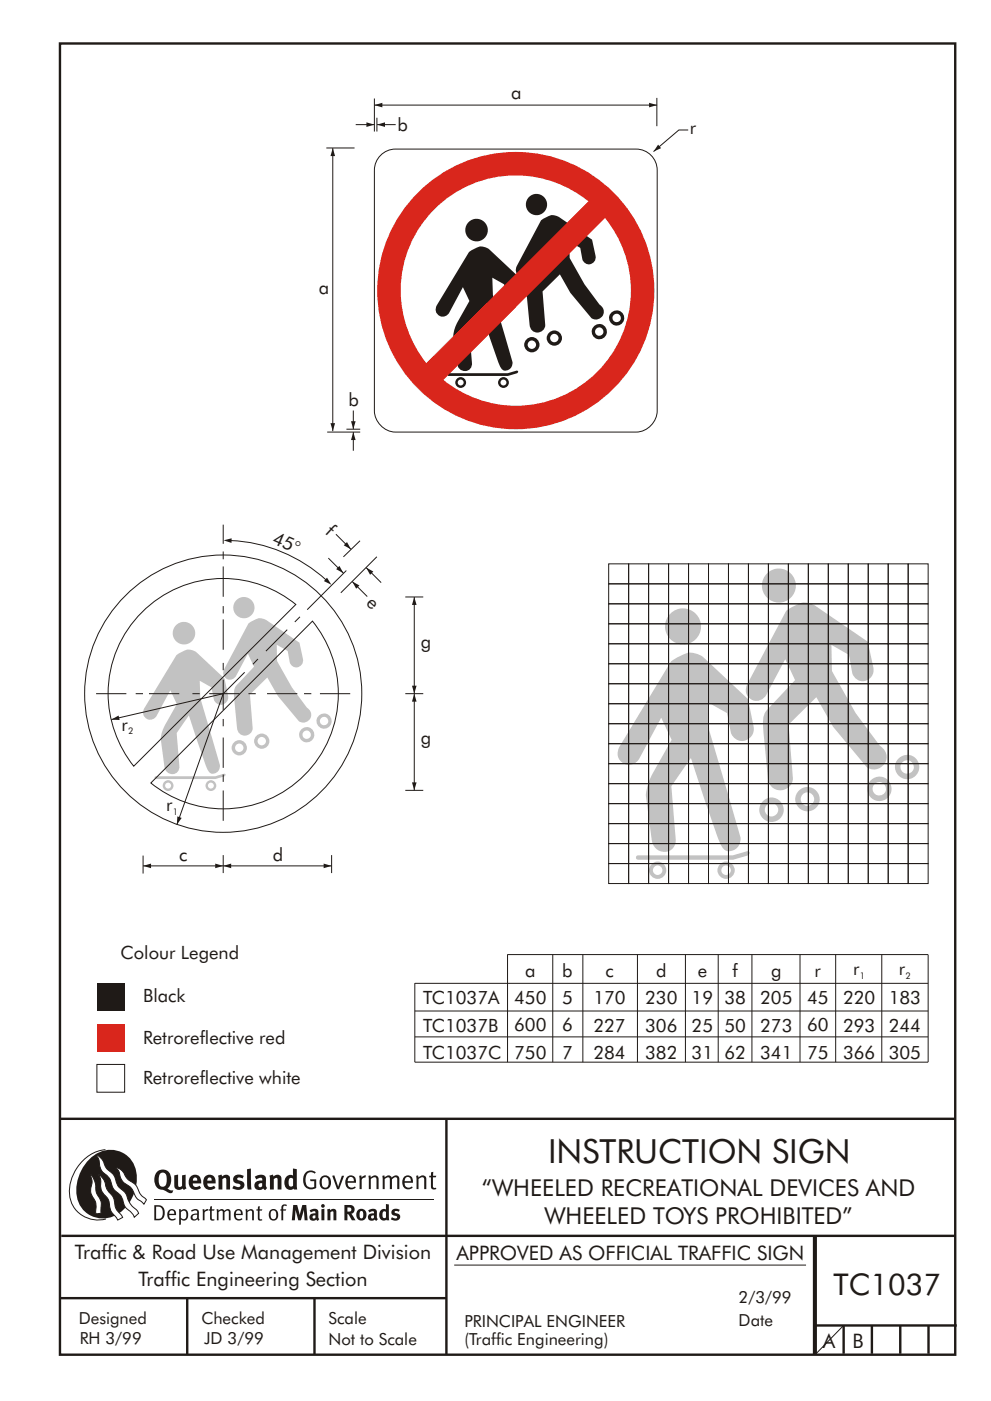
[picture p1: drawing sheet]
<svg xmlns="http://www.w3.org/2000/svg" width="210mm" height="297mm" viewBox="0 0 210 297" stroke-linecap="round" stroke-linejoin="round" font-family="sans-serif">
<path d="M20.6 217.2h5.8v5.9h-5.8z" fill="#d9261c"/>
<path d="M20.6 208.5h5.8v5.9h-5.8z" fill="#1f1a17"/>
<path d="M20.6 225.7h5.8v5.9h-5.8z" fill-rule="evenodd" fill="#fff" stroke="#1f1a17" stroke-width=".21"/>
<g fill="#c2c2c2">
<path d="M161.6 124.2a3.7 3.7 0 0 1 7.3 0 3.7 3.7 0 0 1-7.3 0zM166.8 129.5l1.6-1a3.9 3.9 0 0 1 4.8 .1l10.9 7.5 1.2 5.4a2.32 2.32 0 0 1-1.6 2.8 2.32 2.32 0 0 1-2.9-1.5l-.7-3.9-3.7-2.2 .1 5.6 5 8.9 5.1 6.9a2.69 2.69 0 0 1 1.1 3.7 2.69 2.69 0 0 1-3.8 .9l-7.2-8.6-3.5-6.3-5.9 5.8 .9 11.4a2.66 2.66 0 0 1-2.7 2.6 2.66 2.66 0 0 1-2.6-2.7l-1-11.2a4.5 4.5 0 0 1 .8-3.1l6-6.4-2.1-4.4-4 7.5a2.32 2.32 0 0 1-3.2 1 2.32 2.32 0 0 1-.8-3.3zM189.9 162.6a2.58 2.58 0 0 1 5.1 0 2.58 2.58 0 0 1-5.1 0zM191 162.6a1.45 1.45 0 0 1 2.9 0 1.45 1.45 0 0 1-2.9 0zM184 167.3a2.6 2.6 0 0 1 5.2 0 2.6 2.6 0 0 1-5.2 0zM185.1 167.3a1.45 1.45 0 0 1 2.9 0 1.45 1.45 0 0 1-2.9 0zM168.7 169.4a2.6 2.6 0 0 1 5.2 0 2.6 2.6 0 0 1-5.2 0zM169.9 169.4a1.42 1.42 0 0 1 2.8 0 1.42 1.42 0 0 1-2.8 0zM161.1 171.7a2.6 2.6 0 0 1 5.2 0 2.6 2.6 0 0 1-5.2 0zM162.3 171.7a1.42 1.42 0 0 1 2.8 0 1.42 1.42 0 0 1-2.8 0z" fill-rule="evenodd"/>
<path d="M141.1 132.8a3.8 3.8 0 0 1 7.6 0 3.8 3.8 0 0 1-7.6 0zM142.4 140.2a10.8 10.8 0 0 1 4-1.8l1.7 .3 1 .6 9.6 8.9 1.2 5.8a2.5 2.5 0 0 1-1.8 3 2.5 2.5 0 0 1-3-1.7l-.8-4.1-4-2.3 .2 5.9 6.6 22.8a2.4 2.4 0 0 1-3.4 2.6l-1-1.5a219.8 219.8 0 0 1-6.1-18l-4.2 6 .9 11a2.52 2.52 0 0 1-2.1 2.9 2.52 2.52 0 0 1-2.8-2.1l-1.4-9.9 .2-1.4 1-2.7 4.3-7.6-2.2-4.7-4.7 8.6a2.46 2.46 0 0 1-3.4 1.1 2.46 2.46 0 0 1-.8-3.5zM137.7 184.5a1.85 1.85 0 0 1 3.7 0 1.85 1.85 0 0 1-3.7 0zM138.5 184.5a1 1 0 0 1 2 0 1 1 0 0 1-2 0zM152.2 184.5a1.85 1.85 0 0 1 3.7 0 1.85 1.85 0 0 1-3.7 0zM153 184.5a1 1 0 0 1 2 0 1 1 0 0 1-2 0zM135 181.6l.5-.3h20l3-.8a.43 .43 0 0 1 .5 .2 .43 .43 0 0 1-.2 .6l-3.3 1h-20l-.5-.3z" fill-rule="evenodd"/>
</g>
<g fill="none" stroke="#1f1a17" stroke-width=".21">
<path d="M129.1 119.5h4.3v4.3h-4.3zM133.4 119.5h4.2v4.3h-4.2zM137.6 119.5h4.2v4.3h-4.2zM141.8 119.5h4.3v4.3h-4.3zM146.1 119.5h4.2v4.3h-4.2zM150.3 119.5h4.3v4.3h-4.3zM154.6 119.5h4.2v4.3h-4.2zM158.8 119.5h4.2v4.3h-4.2zM163 119.5h4.3v4.3h-4.3zM167.3 119.5h4.2v4.3h-4.2zM171.5 119.5h4.2v4.3h-4.2zM175.7 119.5h4.3v4.3h-4.3z"/>
<path d="M180 119.5h4.2v4.3h-4.2zM184.2 119.5h4.2v4.3h-4.2zM188.4 119.5h4.3v4.3h-4.3zM192.7 119.5h4.2v4.3h-4.2zM129.1 128h4.3v4.3h-4.3zM129.1 123.8h4.3v4.2h-4.3zM129.1 132.3h4.3v4.2h-4.3zM129.1 136.5h4.3v4.2h-4.3zM133.4 128h4.2v4.3h-4.2zM133.4 123.8h4.2v4.2h-4.2zM133.4 132.3h4.2v4.2h-4.2zM133.4 136.5h4.2v4.2h-4.2z"/>
<path d="M137.6 128h4.2v4.3h-4.2zM137.6 123.8h4.2v4.2h-4.2zM137.6 132.3h4.2v4.2h-4.2zM137.6 136.5h4.2v4.2h-4.2zM141.8 128h4.3v4.3h-4.3zM141.8 123.8h4.3v4.2h-4.3zM141.8 132.3h4.3v4.2h-4.3zM141.8 136.5h4.3v4.2h-4.3zM146.1 128h4.2v4.3h-4.2zM146.1 123.8h4.2v4.2h-4.2zM146.1 132.3h4.2v4.2h-4.2zM146.1 136.5h4.2v4.2h-4.2z"/>
<path d="M150.3 128h4.3v4.3h-4.3zM150.3 123.8h4.3v4.2h-4.3zM150.3 132.3h4.3v4.2h-4.3zM150.3 136.5h4.3v4.2h-4.3zM154.6 128h4.2v4.3h-4.2zM154.6 123.8h4.2v4.2h-4.2zM154.6 132.3h4.2v4.2h-4.2zM154.6 136.5h4.2v4.2h-4.2zM158.8 128h4.2v4.3h-4.2zM158.8 123.8h4.2v4.2h-4.2zM158.8 132.3h4.2v4.2h-4.2zM158.8 136.5h4.2v4.2h-4.2z"/>
<path d="M163 128h4.3v4.3h-4.3zM163 123.8h4.3v4.2h-4.3zM163 132.3h4.3v4.2h-4.3zM163 136.5h4.3v4.2h-4.3zM167.3 128h4.2v4.3h-4.2zM167.3 123.8h4.2v4.2h-4.2zM167.3 132.3h4.2v4.2h-4.2zM167.3 136.5h4.2v4.2h-4.2zM171.5 128h4.2v4.3h-4.2zM171.5 123.8h4.2v4.2h-4.2zM171.5 132.3h4.2v4.2h-4.2zM171.5 136.5h4.2v4.2h-4.2z"/>
<path d="M175.7 128h4.3v4.3h-4.3zM175.7 123.8h4.3v4.2h-4.3zM175.7 132.3h4.3v4.2h-4.3zM175.7 136.5h4.3v4.2h-4.3zM180 128h4.2v4.3h-4.2zM180 123.8h4.2v4.2h-4.2zM180 132.3h4.2v4.2h-4.2zM180 136.5h4.2v4.2h-4.2zM184.2 128h4.2v4.3h-4.2zM184.2 123.8h4.2v4.2h-4.2zM184.2 132.3h4.2v4.2h-4.2zM184.2 136.5h4.2v4.2h-4.2z"/>
<path d="M188.4 128h4.3v4.3h-4.3zM188.4 123.8h4.3v4.2h-4.3zM188.4 132.3h4.3v4.2h-4.3zM188.4 136.5h4.3v4.2h-4.3zM192.7 128h4.2v4.3h-4.2zM192.7 123.8h4.2v4.2h-4.2zM192.7 132.3h4.2v4.2h-4.2zM192.7 136.5h4.2v4.2h-4.2zM129.1 140.7h4.3v4.3h-4.3zM129.1 145h4.3v4.2h-4.3zM129.1 149.2h4.3v4.2h-4.3zM129.1 153.4h4.3v4.3h-4.3z"/>
<path d="M129.1 157.7h4.3v4.2h-4.3zM133.4 140.7h4.2v4.3h-4.2zM133.4 145h4.2v4.2h-4.2zM133.4 149.2h4.2v4.2h-4.2zM133.4 153.4h4.2v4.3h-4.2zM133.4 157.7h4.2v4.2h-4.2zM137.6 140.7h4.2v4.3h-4.2zM137.6 145h4.2v4.2h-4.2zM137.6 149.2h4.2v4.2h-4.2zM137.6 153.4h4.2v4.3h-4.2zM137.6 157.7h4.2v4.2h-4.2zM141.8 140.7h4.3v4.3h-4.3z"/>
<path d="M141.8 145h4.3v4.2h-4.3zM141.8 149.2h4.3v4.2h-4.3zM141.8 153.4h4.3v4.3h-4.3zM141.8 157.7h4.3v4.2h-4.3zM146.1 140.7h4.2v4.3h-4.2zM146.1 145h4.2v4.2h-4.2zM146.1 149.2h4.2v4.2h-4.2zM146.1 153.4h4.2v4.3h-4.2zM146.1 157.7h4.2v4.2h-4.2zM150.3 140.7h4.3v4.3h-4.3zM150.3 145h4.3v4.2h-4.3zM150.3 149.2h4.3v4.2h-4.3z"/>
<path d="M150.3 153.4h4.3v4.3h-4.3zM150.3 157.7h4.3v4.2h-4.3zM154.6 140.7h4.2v4.3h-4.2zM154.6 145h4.2v4.2h-4.2zM154.6 149.2h4.2v4.2h-4.2zM154.6 153.4h4.2v4.3h-4.2zM154.6 157.7h4.2v4.2h-4.2zM158.8 140.7h4.2v4.3h-4.2zM158.8 145h4.2v4.2h-4.2zM158.8 149.2h4.2v4.2h-4.2zM158.8 153.4h4.2v4.3h-4.2zM158.8 157.7h4.2v4.2h-4.2z"/>
<path d="M163 140.7h4.3v4.3h-4.3zM163 145h4.3v4.2h-4.3zM163 149.2h4.3v4.2h-4.3zM163 153.4h4.3v4.3h-4.3zM163 157.7h4.3v4.2h-4.3zM167.3 140.7h4.2v4.3h-4.2zM167.3 145h4.2v4.2h-4.2zM167.3 149.2h4.2v4.2h-4.2zM167.3 153.4h4.2v4.3h-4.2zM167.3 157.7h4.2v4.2h-4.2zM171.5 140.7h4.2v4.3h-4.2zM171.5 145h4.2v4.2h-4.2z"/>
<path d="M171.5 149.2h4.2v4.2h-4.2zM171.5 153.4h4.2v4.3h-4.2zM171.5 157.7h4.2v4.2h-4.2zM175.7 140.7h4.3v4.3h-4.3zM175.7 145h4.3v4.2h-4.3zM175.7 149.2h4.3v4.2h-4.3zM175.7 153.4h4.3v4.3h-4.3zM175.7 157.7h4.3v4.2h-4.3zM180 140.7h4.2v4.3h-4.2zM180 145h4.2v4.2h-4.2zM180 149.2h4.2v4.2h-4.2zM180 153.4h4.2v4.3h-4.2z"/>
<path d="M180 157.7h4.2v4.2h-4.2zM184.2 140.7h4.2v4.3h-4.2zM184.2 145h4.2v4.2h-4.2zM184.2 149.2h4.2v4.2h-4.2zM184.2 153.4h4.2v4.3h-4.2zM184.2 157.7h4.2v4.2h-4.2zM188.4 140.7h4.3v4.3h-4.3zM188.4 145h4.3v4.2h-4.3zM188.4 149.2h4.3v4.2h-4.3zM188.4 153.4h4.3v4.3h-4.3zM188.4 157.7h4.3v4.2h-4.3zM192.7 140.7h4.2v4.3h-4.2z"/>
<path d="M192.7 145h4.2v4.2h-4.2zM192.7 149.2h4.2v4.2h-4.2zM192.7 153.4h4.2v4.3h-4.2zM192.7 157.7h4.2v4.2h-4.2zM129.1 161.9h4.3v4.2h-4.3zM129.1 166.1h4.3v4.3h-4.3zM129.1 170.4h4.3v4.2h-4.3zM129.1 174.6h4.3v4.3h-4.3zM129.1 178.9h4.3v4.2h-4.3zM133.4 161.9h4.2v4.2h-4.2zM133.4 166.1h4.2v4.3h-4.2zM133.4 170.4h4.2v4.2h-4.2z"/>
<path d="M133.4 174.6h4.2v4.3h-4.2zM133.4 178.9h4.2v4.2h-4.2zM137.6 161.9h4.2v4.2h-4.2zM137.6 166.1h4.2v4.3h-4.2zM137.6 170.4h4.2v4.2h-4.2zM137.6 174.6h4.2v4.3h-4.2zM137.6 178.9h4.2v4.2h-4.2zM141.8 161.9h4.3v4.2h-4.3zM141.8 166.1h4.3v4.3h-4.3zM141.8 170.4h4.3v4.2h-4.3zM141.8 174.6h4.3v4.3h-4.3zM141.8 178.9h4.3v4.2h-4.3z"/>
<path d="M146.1 161.9h4.2v4.2h-4.2zM146.1 166.1h4.2v4.3h-4.2zM146.1 170.4h4.2v4.2h-4.2zM146.1 174.6h4.2v4.3h-4.2zM146.1 178.9h4.2v4.2h-4.2zM150.3 161.9h4.3v4.2h-4.3zM150.3 166.1h4.3v4.3h-4.3zM150.3 170.4h4.3v4.2h-4.3zM150.3 174.6h4.3v4.3h-4.3zM150.3 178.9h4.3v4.2h-4.3zM154.6 161.9h4.2v4.2h-4.2zM154.6 166.1h4.2v4.3h-4.2z"/>
<path d="M154.6 170.4h4.2v4.2h-4.2zM154.6 174.6h4.2v4.3h-4.2zM154.6 178.9h4.2v4.2h-4.2zM158.8 161.9h4.2v4.2h-4.2zM158.8 166.1h4.2v4.3h-4.2zM158.8 170.4h4.2v4.2h-4.2zM158.8 174.6h4.2v4.3h-4.2zM158.8 178.9h4.2v4.2h-4.2zM163 161.9h4.3v4.2h-4.3zM163 166.1h4.3v4.3h-4.3zM163 170.4h4.3v4.2h-4.3zM163 174.6h4.3v4.3h-4.3z"/>
<path d="M163 178.9h4.3v4.2h-4.3zM167.3 161.9h4.2v4.2h-4.2zM167.3 166.1h4.2v4.3h-4.2zM167.3 170.4h4.2v4.2h-4.2zM167.3 174.6h4.2v4.3h-4.2zM167.3 178.9h4.2v4.2h-4.2zM171.5 161.9h4.2v4.2h-4.2zM171.5 166.1h4.2v4.3h-4.2zM171.5 170.4h4.2v4.2h-4.2zM171.5 174.6h4.2v4.3h-4.2zM171.5 178.9h4.2v4.2h-4.2zM175.7 161.9h4.3v4.2h-4.3z"/>
<path d="M175.7 166.1h4.3v4.3h-4.3zM175.7 170.4h4.3v4.2h-4.3zM175.7 174.6h4.3v4.3h-4.3zM175.7 178.9h4.3v4.2h-4.3zM180 161.9h4.2v4.2h-4.2zM180 166.1h4.2v4.3h-4.2zM180 170.4h4.2v4.2h-4.2zM180 174.6h4.2v4.3h-4.2zM180 178.9h4.2v4.2h-4.2zM184.2 161.9h4.2v4.2h-4.2zM184.2 166.1h4.2v4.3h-4.2zM184.2 170.4h4.2v4.2h-4.2z"/>
<path d="M184.2 174.6h4.2v4.3h-4.2zM184.2 178.9h4.2v4.2h-4.2zM188.4 161.9h4.3v4.2h-4.3zM188.4 166.1h4.3v4.3h-4.3zM188.4 170.4h4.3v4.2h-4.3zM188.4 174.6h4.3v4.3h-4.3zM188.4 178.9h4.3v4.2h-4.3zM192.7 161.9h4.2v4.2h-4.2zM192.7 166.1h4.2v4.3h-4.2zM192.7 170.4h4.2v4.2h-4.2zM192.7 174.6h4.2v4.3h-4.2zM192.7 178.9h4.2v4.2h-4.2z"/>
<path d="M129.1 183.1h4.3v4.2h-4.3zM133.4 183.1h4.2v4.2h-4.2zM137.6 183.1h4.2v4.2h-4.2zM141.8 183.1h4.3v4.2h-4.3zM146.1 183.1h4.2v4.2h-4.2zM150.3 183.1h4.3v4.2h-4.3zM154.6 183.1h4.2v4.2h-4.2zM158.8 183.1h4.2v4.2h-4.2zM163 183.1h4.3v4.2h-4.3zM167.3 183.1h4.2v4.2h-4.2zM171.5 183.1h4.2v4.2h-4.2zM175.7 183.1h4.3v4.2h-4.3z"/>
<path d="M180 183.1h4.2v4.2h-4.2zM184.2 183.1h4.2v4.2h-4.2zM188.4 183.1h4.3v4.2h-4.3zM192.7 183.1h4.2v4.2h-4.2zM96.4 268.2h74.6"/>
</g>
<g fill="none" stroke="#1f1a17" stroke-width=".51">
<path d="M12.7 9.2h190v278h-190zM12.7 237.2h190M94.7 237.1v50.1M12.7 275.2h82M13 262h189.7M39.7 275.2v12M66.7 275.2v12M172.7 262.2v25M173 262.2v24.8M173 281h30M179 281v6M185 281v6"/>
<path d="M191 281v6M197 281v6"/>
</g>
<path d="M81 32.7a4.4 4.4 0 0 1 2.9-1.1h51.1a4.5 4.5 0 0 1 4.4 4.5v51a4.7 4.7 0 0 1-4.4 4.5h-51.1a4.7 4.7 0 0 1-4.5-4.5v-51a4.5 4.5 0 0 1 1.6-3.4z" fill-rule="evenodd" fill="#fff" stroke="#1f1a17" stroke-width=".21"/>
<path d="M80 25v2.9M80 26.4h4" fill="none" stroke="#1f1a17" stroke-width=".21"/>
<path d="M80 26.4l1.7-.5v1z" fill-rule="evenodd" fill="#1f1a17"/>
<path d="M79.4 22.3h60M79.4 20.9v7M139.4 20.8v6" fill="none" stroke="#1f1a17" stroke-width=".21"/>
<g fill="#1f1a17">
<path d="M79.4 22.3l1.7-.5v1l-1.7-.5 1.7-.5z" fill-rule="evenodd"/>
<path d="M137.7 21.8l1.7 .5-1.7 .5v-1l1.7 .5z" fill-rule="evenodd"/>
</g>
<path d="M146 27.6h-2l-5.3 4.5" fill="none" stroke="#1f1a17" stroke-width=".21"/>
<g fill="#1f1a17">
<path d="M139.6 30.7l.7 .7-1.6 .7z" fill-rule="evenodd"/>
<path d="M111.6 43.4a2.25 2.25 0 0 1 4.5 0 2.25 2.25 0 0 1-4.5 0zM114.8 46.7a3.5 3.5 0 0 1 3.7-.8l7.1 4.9 .7 3.4a1.45 1.45 0 0 1-.9 1.8 1.45 1.45 0 0 1-1.8-1l-.5-2.4-2.3-1.4 .1 3.5a49.6 49.6 0 0 0 7.1 10.9 1.68 1.68 0 0 1-.6 1.8 1.68 1.68 0 0 1-1.9 .1l-4.5-5.4-2.2-3.9-3.7 3.6 .6 7.1a1.66 1.66 0 0 1-1.7 1.6 1.66 1.66 0 0 1-1.6-1.7l-.7-7.1a2.54 2.54 0 0 1 .5-1.8l3.8-4-1.3-2.8-2.6 4.8a1.45 1.45 0 0 1-2 .6 1.45 1.45 0 0 1-.5-2.1zM129.2 67.4a1.61 1.61 0 0 1 3.2 0 1.61 1.61 0 0 1-3.2 0zM129.9 67.4a.9 .9 0 0 1 1.8 0 .9 .9 0 0 1-1.8 0zM125.5 70.3a1.65 1.65 0 0 1 3.3 0 1.65 1.65 0 0 1-3.3 0zM126.3 70.3a.88 .88 0 0 1 1.7 0 .88 .88 0 0 1-1.7 0zM116 71.7a1.61 1.61 0 0 1 3.2 0 1.61 1.61 0 0 1-3.2 0zM116.7 71.7a.9 .9 0 0 1 1.8 0 .9 .9 0 0 1-1.8 0zM111.2 73.1a1.65 1.65 0 0 1 3.3 0 1.65 1.65 0 0 1-3.3 0zM112 73.1a.89 .89 0 0 1 1.7 0 .89 .89 0 0 1-1.7 0z" fill-rule="evenodd"/>
<path d="M98.7 48.8a2.4 2.4 0 0 1 4.8 0 2.4 2.4 0 0 1-4.8 0zM99.5 53.4a3.8 3.8 0 0 1 3.5-1l.8 .4 5.9 5.6 .8 3.6a1.57 1.57 0 0 1-1.1 1.9 1.57 1.57 0 0 1-1.9-1l-.6-2.6-2.4-1.4 .1 3.6 4.1 14.3a1.4 1.4 0 0 1-.9 1.7 1.4 1.4 0 0 1-1.7-.9l-4-11.4-2.5 3.8 .5 6.9a1.61 1.61 0 0 1-1.6 1.8 1.61 1.61 0 0 1-1.6-1.8l-.7-5.8v-.5l.7-2 2.7-4.8-1.4-2.9-2.9 5.4a1.54 1.54 0 0 1-2.1 .6 1.54 1.54 0 0 1-.6-2.1zM96.6 81.1a1.15 1.15 0 0 1 2.3 0 1.15 1.15 0 0 1-2.3 0zM97.1 81.1a.65 .65 0 0 1 1.3 0 .65 .65 0 0 1-1.3 0zM105.7 81.1a1.15 1.15 0 0 1 2.3 0 1.15 1.15 0 0 1-2.3 0zM106.2 81.1a.63 .63 0 0 1 1.2 0 .63 .63 0 0 1-1.2 0zM94.9 79.3l.3-.2h12.5l1.9-.5 .3 .2-.3 .4-1.8 .5h-12.6l-.3-.1z" fill-rule="evenodd"/>
</g>
<path d="M92.2 44.4a24.4 24.4 0 0 0-1.8 32.6l34.4-34.3a24.3 24.3 0 0 0-32.6 1.7zM128.4 46.2a24.4 24.4 0 0 1-1.7 32.6 24.4 24.4 0 0 1-32.6 1.7zM80 61.6a29.4 29.4 0 0 1 58.8 0 29.4 29.4 0 0 1-58.8 0z" fill-rule="evenodd" fill="#d9261c"/>
<path d="M75.5 26.4h3.9" fill="none" stroke="#1f1a17" stroke-width=".21"/>
<path d="M77.7 25.9l1.7 .5-1.7 .5v-1l1.7 .5z" fill-rule="evenodd" fill="#1f1a17"/>
<path d="M69.2 31.4h6M70.6 31.4v60M69.4 91.6h7M73.5 91h2.9" fill="none" stroke="#1f1a17" stroke-width=".21"/>
<g fill="#1f1a17">
<path d="M70.1 89.7h1l-.5 1.7z" fill-rule="evenodd"/>
<path d="M70.6 31.4l.5 1.7h-1z" fill-rule="evenodd"/>
</g>
<path d="M75 87v4" fill="none" stroke="#1f1a17" stroke-width=".21"/>
<path d="M74.5 89.3h.9l-.4 1.7 .4-1.7-.4 1.7z" fill-rule="evenodd" fill="#1f1a17"/>
<path d="M75 91.6v4" fill="none" stroke="#1f1a17" stroke-width=".21"/>
<path d="M75 91.6l.4 1.7h-.9z" fill-rule="evenodd" fill="#1f1a17"/>
<g fill="#c2c2c2">
<path d="M49.5 128.8a2.25 2.25 0 0 1 4.5 0 2.25 2.25 0 0 1-4.5 0zM52.7 132.2a3.5 3.5 0 0 1 3.7-.8l7.1 4.9 .8 3.4a1.45 1.45 0 0 1-1 1.7 1.45 1.45 0 0 1-1.8-.9l-.5-2.5-2.3-1.3 .1 3.5a49.6 49.6 0 0 0 7.1 10.8 1.68 1.68 0 0 1-.5 1.9 1.68 1.68 0 0 1-2 0l-4.5-5.4-2.2-3.9-3.7 3.7 .6 7.1a1.66 1.66 0 0 1-1.7 1.6 1.66 1.66 0 0 1-1.6-1.7l-.7-7.1a2.54 2.54 0 0 1 .5-1.9l3.8-3.9-1.3-2.8-2.5 4.7a1.45 1.45 0 0 1-2 .6 1.45 1.45 0 0 1-.5-2zM67.1 152.9a1.65 1.65 0 0 1 3.3 0 1.65 1.65 0 0 1-3.3 0zM67.9 152.9a.88 .88 0 0 1 1.7 0 .88 .88 0 0 1-1.7 0zM63.5 155.8a1.61 1.61 0 0 1 3.2 0 1.61 1.61 0 0 1-3.2 0zM64.2 155.8a.88 .88 0 0 1 1.7 0 .88 .88 0 0 1-1.7 0zM53.9 157.1a1.65 1.65 0 0 1 3.3 0 1.65 1.65 0 0 1-3.3 0zM54.6 157.1a.9 .9 0 0 1 1.8 0 .9 .9 0 0 1-1.8 0zM49.2 158.6a1.62 1.62 0 0 1 3.2 0 1.62 1.62 0 0 1-3.2 0zM49.9 158.6a.89 .89 0 0 1 1.7 0 .89 .89 0 0 1-1.7 0z" fill-rule="evenodd"/>
<path d="M36.6 134.3a2.4 2.4 0 0 1 4.8 0 2.4 2.4 0 0 1-4.8 0zM37.4 138.9a3.8 3.8 0 0 1 3.5-1l.8 .4 6 5.6 .7 3.6a1.57 1.57 0 0 1-1.1 1.9 1.57 1.57 0 0 1-1.9-1.1l-.5-2.6-2.5-1.4 .1 3.7 4.2 14.3a1.4 1.4 0 0 1-1 1.7 1.4 1.4 0 0 1-1.7-.9l-3.9-11.4-2.6 3.7 .6 6.9a1.61 1.61 0 0 1-1.6 1.8 1.61 1.61 0 0 1-1.6-1.7l-.8-5.8 .1-.5 .6-2 2.7-4.8-1.4-3-2.9 5.5a1.54 1.54 0 0 1-2.1 .6 1.54 1.54 0 0 1-.5-2.2zM34.5 166.6a1.15 1.15 0 0 1 2.3 0 1.15 1.15 0 0 1-2.3 0zM35 166.6a.65 .65 0 0 1 1.3 0 .65 .65 0 0 1-1.3 0zM43.6 166.6a1.15 1.15 0 0 1 2.3 0 1.15 1.15 0 0 1-2.3 0zM44.1 166.6a.65 .65 0 0 1 1.3 0 .65 .65 0 0 1-1.3 0zM32.8 164.7l.3-.1h12.6l1.8-.5 .4 .1-.4 .4-1.8 .6h-12.6l-.3-.2z" fill-rule="evenodd"/>
</g>
<g fill="none" stroke="#1f1a17" stroke-width=".21">
<path d="M30.1 129.8a24.3 24.3 0 0 1 32.7-1.6l-34.4 34.3a24.4 24.4 0 0 1 1.7-32.7zM66.3 131.7a24.4 24.4 0 0 1-1.7 32.6 24.4 24.4 0 0 1-32.6 1.7zM47.4 147.1l-9.9 27.7"/>
<circle cx="47.4" cy="147.1" r="29.4"/>
</g>
<path d="M37.6 173.1l.9 .3-1 1.4 1-1.4-1 1.4z" fill-rule="evenodd" fill="#1f1a17"/>
<path d="M47.4 147.1l-23.8 5.5" fill="none" stroke="#1f1a17" stroke-width=".21"/>
<path d="M23.6 152.6l1.6-.9 .2 1z" fill-rule="evenodd" fill="#1f1a17"/>
<path d="M54.7 139.7l-1 1.1M60.9 133.5l-4.5 4.5M63.6 130.8l-1.1 1.1M73.5 121l-8.3 8.3M74.7 123.3l3.2 3.2M51.9 142.5l-4.5 4.6" fill="none" stroke="#1f1a17" stroke-width=".21"/>
<path d="M74.7 123.3l1.6 .8-.7 .7-.9-1.5 1.6 .8z" fill-rule="evenodd" fill="#1f1a17"/>
<path d="M77.7 120.3l3.2 3.2" fill="none" stroke="#1f1a17" stroke-width=".21"/>
<path d="M77.7 120.3l1.5 .9-.7 .7-.8-1.6 1.5 .9z" fill-rule="evenodd" fill="#1f1a17"/>
<path d="M69.7 118.3l3.2 3.2" fill="none" stroke="#1f1a17" stroke-width=".21"/>
<path d="M72 120l.9 1.5-1.6-.8 1.6 .8-1.6-.8z" fill-rule="evenodd" fill="#1f1a17"/>
<path d="M71.3 113.3l3.2 3.2" fill="none" stroke="#1f1a17" stroke-width=".21"/>
<path d="M73.6 114.9l.9 1.6-1.6-.9 1.6 .9-1.6-.9z" fill-rule="evenodd" fill="#1f1a17"/>
<path d="M76.4 114.6l-3.5 3.5M80 118l-7.7 7.7M86 126.6h3.8M86 147.1h3.8M86 167.6h3.8M30.4 183.6h17M30.4 181.4v3.8M47.4 181.3v3.8M70.4 181.3v3.8" fill="none" stroke="#1f1a17" stroke-width=".21"/>
<g fill="#1f1a17">
<path d="M45.7 183.1l1.7 .5-1.7 .5 1.7-.5-1.7 .5z" fill-rule="evenodd"/>
<path d="M30.4 183.6l1.6-.5v1z" fill-rule="evenodd"/>
</g>
<path d="M47.4 183.6h23" fill="none" stroke="#1f1a17" stroke-width=".21"/>
<g fill="#1f1a17">
<path d="M68.7 183.1l1.7 .5-1.7 .5 1.7-.5-1.7 .5z" fill-rule="evenodd"/>
<path d="M47.4 183.6l1.6-.5v1z" fill-rule="evenodd"/>
</g>
<path d="M49 114.6a32.2 32.2 0 0 1 20.2 8.3" fill="none" stroke="#1f1a17" stroke-width=".21"/>
<g fill="#1f1a17">
<path d="M47.4 114.6l1.7-.5v1l-1.7-.5 1.7-.5z" fill-rule="evenodd"/>
<path d="M69.4 122.5l.9 1.5-1.6-.8 .7-.7 .9 1.5z" fill-rule="evenodd"/>
</g>
<path d="M87.9 126.6v20.5" fill="none" stroke="#1f1a17" stroke-width=".21"/>
<g fill="#1f1a17">
<path d="M87.4 145.4h1l-.5 1.7z" fill-rule="evenodd"/>
<path d="M87.9 126.6l.5 1.7h-1z" fill-rule="evenodd"/>
</g>
<path d="M87.9 147.1v20.5" fill="none" stroke="#1f1a17" stroke-width=".21"/>
<g fill="#1f1a17">
<path d="M87.4 165.9h1l-.5 1.7z" fill-rule="evenodd"/>
<path d="M87.9 147.1l.5 1.7h-1z" fill-rule="evenodd"/>
</g>
<g fill="none" stroke="#1f1a17" stroke-width=".21">
<path d="M47.4 111.2v4.1M47.4 116.9v1.7M47.4 120.1v6.4M47.4 128.5v1.6M47.4 131.3v6.5M20.4 147.1h6.4M28.8 147.1h1.5M31.6 147.1h6.4M40.8 147.1h1.6M44.4 147.1h6.4M47.4 140.5v1.6M47.4 144.1v6.4"/>
<path d="M47.4 152.4v1.6M47.4 156.4v6.4M52.7 147.1h1.6M56.7 147.1h6.4M64.5 147.1h1.6M67.9 147.1h6.4M47.4 164.2v1.6M47.4 167.6v6.4M88 208.4v16.8h108.9M88 219.8h108.9M88 214.4h108.9M88 208.5h108.9"/>
<path d="M107.6 202.4h89.3M107.7 202.4v22.8M117.3 202.4v22.8M123.7 202.4v22.8M135.2 202.4v22.8M145.4 202.4v22.8M152.4 202.4v22.8M159.5 202.4v22.8M169.7 202.4v22.8M177.3 202.4v22.8M187.1 202.4v22.8M196.9 202.4v22.8"/>
<path d="M178.9 281l-6 6.2"/>
</g>
<g fill="#1f1a17">
<path d="M64.9 248.5a1.61 1.61 0 0 1 2.1 .1l-.2 .2a1.17 1.17 0 0 0-1.4-.1 1.17 1.17 0 0 0-.6 1.2 1.42 1.42 0 0 0 1.2 1.9l.7-.2v-1.2h-.8l-.1-.4h1.3v1.9a1.82 1.82 0 0 1-2.2-.1 1.82 1.82 0 0 1-.6-2.1l.2-.7z" fill-rule="evenodd"/>
<path d="M68.2 249.5a1.77 1.77 0 0 0 .4 2.6 1.39 1.39 0 0 0 1.4-.5 1.39 1.39 0 0 0 .2-1.5 1.19 1.19 0 0 0-2-.6zM68.5 249.7a.83 .83 0 0 1 1 .1 .83 .83 0 0 1 .2 1 .75 .75 0 0 1-.6 1 .75 .75 0 0 1-.8-.8v-.9z" fill-rule="evenodd"/>
<path d="M70.5 249.3l.4-.1 .8 2.4 .8-2.3h.5l-1.1 2.8h-.4z" fill-rule="evenodd"/>
<path d="M73.6 249.6a1.74 1.74 0 0 0 .5 2.5h.9l.5-.3-.2-.3a.89 .89 0 0 1-1.1 .2 .89 .89 0 0 1-.4-.9h1.7a1.15 1.15 0 0 0-.4-1.4 1.15 1.15 0 0 0-1.5 .2zM74 249.8a.67 .67 0 0 1 .8-.2 .67 .67 0 0 1 .3 .8h-1.3z" fill-rule="evenodd"/>
<path d="M76.2 249.3l.4-.1 .1 .4 .5-.3 .5-.1-.2 .5a.61 .61 0 0 0-.8 .6v1.8h-.4z" fill-rule="evenodd"/>
<path d="M78.1 249.3l.5-.1 .1 .4a.89 .89 0 0 1 .9-.4 .89 .89 0 0 1 .7 .8v2.1h-.4v-2.1l-.1-.3-.3-.1-.8 .4v2.1h-.4z" fill-rule="evenodd"/>
<path d="M81.1 249.3l.4-.1 .1 .4a.83 .83 0 0 1 .8-.4 .83 .83 0 0 1 .7 .5 .86 .86 0 0 1 .9-.5 .86 .86 0 0 1 .7 .8v2.1h-.4l-.1-2.3a.5 .5 0 0 0-.8 0l-.2 .2v2.1h-.5v-2.2l-.4-.3-.7 .4v2.1h-.4z" fill-rule="evenodd"/>
<path d="M85.7 249.6a1.74 1.74 0 0 0 .5 2.5h.9l.5-.3-.2-.3a.89 .89 0 0 1-1.1 .2 .89 .89 0 0 1-.4-.9h1.7a1.15 1.15 0 0 0-.5-1.4 1.15 1.15 0 0 0-1.4 .2zM86 249.8a.67 .67 0 0 1 .9-.2 .67 .67 0 0 1 .3 .8h-1.3z" fill-rule="evenodd"/>
<path d="M88.3 249.3l.4-.1 .1 .4a.89 .89 0 0 1 .9-.4 .89 .89 0 0 1 .7 .8v2.1h-.4v-2.1l-.1-.3-.3-.1-.8 .4v2.1h-.4z" fill-rule="evenodd"/>
<path d="M91.5 248.6l.4-.2v.9h.7l-.2 .3h-.5v2.1l.1 .1h.5l.1 .3a.71 .71 0 0 1-1.2-.5v-2h-.3v-.3h.3z" fill-rule="evenodd"/>
<path d="M37 249.2l.8-.2v2a.46 .46 0 0 0 .2 .7 .46 .46 0 0 0 .6-.3v-2.2l.8-.1v2.3l.2 .5-.6 .4-.2-.3a1.03 1.03 0 0 1-1.2 .2 1.03 1.03 0 0 1-.6-1z" fill-rule="evenodd"/>
<path d="M40.4 249.5a1.64 1.64 0 0 0 0 2.3 1.64 1.64 0 0 0 2.3 .1l-.4-.5a.78 .78 0 0 1-.9 .3 .78 .78 0 0 1-.5-.8h1.8a1.37 1.37 0 0 0-.6-1.6 1.37 1.37 0 0 0-1.7 .2zM41 249.8a.48 .48 0 0 1 .7-.1 .48 .48 0 0 1 .2 .6h-1z" fill-rule="evenodd"/>
<path d="M43.5 249.5a1.65 1.65 0 0 0-.2 2 1.65 1.65 0 0 0 1.9 .7l.5-.3-.3-.5a.78 .78 0 0 1-.9 .3 .78 .78 0 0 1-.5-.8h1.8a1.37 1.37 0 0 0-.6-1.6 1.37 1.37 0 0 0-1.7 .2zM44.1 249.8a.48 .48 0 0 1 .6-.1 .48 .48 0 0 1 .2 .6h-.9z" fill-rule="evenodd"/>
<path d="M46.3 249.3l.7-.3 .1 .4a.95 .95 0 0 1 1-.3 .95 .95 0 0 1 .7 .9v2.2h-.8v-2.3l-.3-.2-.5 .3v2.2h-.8z" fill-rule="evenodd"/>
<path d="M49.7 249.4a1.73 1.73 0 0 1 2-.1l-.2 .6-.6-.2a.42 .42 0 0 0-.6 .3l.2 .2a1.23 1.23 0 0 1 1.4 1 1.47 1.47 0 0 1-2.3 .9l-.3-.2 .3-.5 .7 .3a.47 .47 0 0 0 .7-.3 .87 .87 0 0 0-1-.6l-.4-.2-.1-.4z" fill-rule="evenodd"/>
<path d="M54.1 249.5l.3 .6 .3-.2a.62 .62 0 0 1 .9 0v.4a1.21 1.21 0 0 0-1.3 .3 1.21 1.21 0 0 0-.2 1.4 1.19 1.19 0 0 0 1.7 0l.5 .3 .4-.4-.3-.4v-1.3a.96 .96 0 0 0-1.3-1.1zM55 251l.6-.1v.6a.43 .43 0 0 1-.6 .1 .43 .43 0 0 1 0-.6z" fill-rule="evenodd"/>
<path d="M57.2 249.3l.7-.3 .1 .4a.95 .95 0 0 1 1-.3 .95 .95 0 0 1 .7 .9v2.2h-.8v-2.3l-.3-.2-.5 .3v2.2h-.8z" fill-rule="evenodd"/>
<path d="M62.2 247.7v1.6a1.29 1.29 0 0 0-1.4 .1 1.29 1.29 0 0 0-.5 1.3 1.24 1.24 0 0 0 .5 1.4 1.24 1.24 0 0 0 1.5-.1l.1 .2h.7l-.1-4.3zM61.5 249.8h.4l.3 .1v1.5l-.3 .2a.48 .48 0 0 1-.6-.5 1.52 1.52 0 0 1 .2-1.3z" fill-rule="evenodd"/>
<path d="M52.4 247.9l.8-.2 .2 4.5h-.8l-.1-.2z" fill-rule="evenodd"/>
</g>
<path d="M22.4 243.8a9 9 0 0 0-7.4 10.8 6.2 6.2 0 0 0 7.5 3.8M32.7 254.3h59.4" fill="none" stroke="#1f1a17" stroke-width=".21"/>
<path d="M19.1 245.6a5.7 5.7 0 0 1 6.5-1.4 5.7 5.7 0 0 1 3.4 5.7 8.6 8.6 0 0 1-6.2 8.4 5.7 5.7 0 0 1-6.5-7.1 9.9 9.9 0 0 1 2.8-5.6z" fill-rule="evenodd" fill="#1f1a17"/>
<path d="M24.4 247.5a3.1 3.1 0 0 1 2.3 2.1l.8 .8a3.2 3.2 0 0 1 2 2.3l.4 .7 1.2 1-.6 .9-.2-.3a3.5 3.5 0 0 1-1.9-2 3.8 3.8 0 0 0-2.1-2.2 3.5 3.5 0 0 1-1-2.3zM20.4 244.9a3.4 3.4 0 0 1 1.9 2.4l.7 .9a3.3 3.3 0 0 1 1.7 2.5 4.4 4.4 0 0 0 1.7 2l.3 .3a6.1 6.1 0 0 0 2.5 3.7l.2 .5-.9 .9a6.1 6.1 0 0 0-1.9-2.2l-.4-.7a3.6 3.6 0 0 0-1.9-2.9l-.6-1a3.6 3.6 0 0 0-1.9-2.8 3.7 3.7 0 0 1-.8-2.4zM21 249.1a3.4 3.4 0 0 1 1.5 2.7l.6 .9a3.8 3.8 0 0 1 1.4 3.1l.3 .8 1.2 1.5-1 .6-.5-.8a3.2 3.2 0 0 1-1.3-2.8 4.3 4.3 0 0 0-1.4-2.2 4.7 4.7 0 0 1-.5-2.9zM19.2 249a5.1 5.1 0 0 1 1.2 3.7l.3 .7a3.1 3.1 0 0 1 .7 3l.1 .8-1.1 .2-.1-.8a3.5 3.5 0 0 0-.9-3.2 3.6 3.6 0 0 1 .1-2.6z" fill-rule="evenodd" fill="#fff" stroke="#1f1a17" stroke-width=".21"/>
<g fill="#1f1a17">
<path d="M33.4 248.4a2.51 2.51 0 0 0 .4 3.7l.8 .2a2.78 2.78 0 0 0 2 .6l.2-.5h-.6l-.7-.4a2.56 2.56 0 0 0 0-3.8 1.83 1.83 0 0 0-2.1 .2zM34 248.8a.87 .87 0 0 1 1 0 .87 .87 0 0 1 .4 .9v.4a1.17 1.17 0 0 1-.9 1.5h-.3a2.38 2.38 0 0 1-.2-2.8z" fill-rule="evenodd"/>
<path d="M33.1 255.8v2.6a1.12 1.12 0 0 0 1.2-.3 1.12 1.12 0 0 0 .2-1.1l-.1-.6-.3-.4zM32.7 255.5h1.1a1.67 1.67 0 0 1 1.2 1.7 1.67 1.67 0 0 1-1.3 1.5h-1zM36.1 256.8l-.2 .6h1.1a.55 .55 0 0 0-.3-.7 .55 .55 0 0 0-.6 .1zM35.8 256.7a.95 .95 0 0 1 1.2-.2 .95 .95 0 0 1 .4 1.1h-1.5a.72 .72 0 0 0 .4 .8 .72 .72 0 0 0 .9-.1l.1 .2a1.15 1.15 0 0 1-1.5 0 1.15 1.15 0 0 1-.2-1.5zM38.4 257v1.2a.7 .7 0 0 0 .9 .1 .7 .7 0 0 0 .2-.9 .61 .61 0 0 0-.4-.7 .61 .61 0 0 0-.7 .3zM38 256.4l.3-.1 .1 .4a.95 .95 0 0 1 1.2-.2 .95 .95 0 0 1 .3 1.2 .92 .92 0 0 1-.5 1 .92 .92 0 0 1-1-.2v1.1l-.4 .1zM40.9 257.8a.5 .5 0 0 0 .2 .7 .5 .5 0 0 0 .7-.3v-.7zM40.5 256.7a1 1 0 0 1 1.7 .2v1.4l.2 .3-.2 .2-.3-.3a.78 .78 0 0 1-1.4-.1 .78 .78 0 0 1 .8-1.1h.5a.58 .58 0 0 0-.3-.7 .58 .58 0 0 0-.7 .3zM43 256.4l.3-.1 .1 .4 .3-.3h.5l-.2 .3a.52 .52 0 0 0-.6 .6v1.4h-.4zM44.6 255.8l.4-.1-.1 .7h.6l-.1 .3h-.5v1.5a.35 .35 0 0 0 .6 .3v.2a.57 .57 0 0 1-.6 .1 .57 .57 0 0 1-.3-.5v-1.6h-.3v-.3h.3zM45.9 256.4l.4-.1 .1 .4 .2-.2a.64 .64 0 0 1 1 .2 .7 .7 0 0 1 .8-.4 .7 .7 0 0 1 .5 .7v1.7h-.4v-1.7l-.2-.3-.7 .3v1.7h-.3v-1.6a.38 .38 0 0 0-.3-.5 .38 .38 0 0 0-.5 .3l-.1 .1v1.7h-.4zM50.2 256.8l-.2 .6h1.1a.55 .55 0 0 0-.2-.7 .55 .55 0 0 0-.7 .1zM49.9 256.7a.95 .95 0 0 1 1.2-.2 .95 .95 0 0 1 .4 1.1h-1.5a.72 .72 0 0 0 .4 .8 .72 .72 0 0 0 .9-.1l.1 .2a1.15 1.15 0 0 1-1.5 0 1.15 1.15 0 0 1-.2-1.5zM52.1 256.4l.3-.1 .1 .4a.72 .72 0 0 1 .8-.4 .72 .72 0 0 1 .6 .7v1.7h-.4v-1.5a.45 .45 0 0 0-.3-.6 .45 .45 0 0 0-.5 .3l-.2 .1v1.7h-.3zM54.7 255.8l.4-.1v.7h.6l-.1 .3h-.5v1.5a.35 .35 0 0 0 .5 .3v.2a.57 .57 0 0 1-.6 .1 .57 .57 0 0 1-.3-.5v-1.6h-.3v-.3h.3zM57.6 256.8l-.2 .7a.65 .65 0 0 0 .3 .9 .65 .65 0 0 0 .8-.3l.1-.1a.93 .93 0 0 0-.7-1.4zM57.3 256.7a1.12 1.12 0 0 1 1.4 0 1.12 1.12 0 0 1 .2 1.4 1.01 1.01 0 0 1-1.2 .7 1.01 1.01 0 0 1-.7-1.2zM59.9 255.5l.5-.2 .5 .2-.2 .2-.3-.1-.3 .2v.6h.6l-.1 .3h-.5v2h-.4v-2h-.2v-.3h.2zM62.2 255.5l-.3 3.2h.7l.1-2.2 .6 2.2h.5l.7-2.2 .1 2.2h.7l-.3-3.2h-.9l-.5 2.1-.5-2.1zM65.7 256.6l.3 .5a.51 .51 0 0 1 .5-.3 .51 .51 0 0 1 .4 .4v.1a.88 .88 0 0 0-1.1 .3 .88 .88 0 0 0 .2 1.1 .9 .9 0 0 0 1.1-.1l.3 .3 .4-.4-.3-.3v-1.1a.87 .87 0 0 0-.4-.8 .87 .87 0 0 0-1 .1zM66.4 257.8l.5-.1v.5l-.1 .1h-.3l-.2-.1zM68.2 256.4v2.3h.6v-2.4zM68.1 255.7a.4 .4 0 0 0 .8 0 .4 .4 0 0 0-.8 0zM69.4 256.4l.1 2.3h.6v-1.7a.33 .33 0 0 1 .4-.2 .33 .33 0 0 1 .2 .4v1.5h.7v-1.7a.75 .75 0 0 0-.6-.7 .75 .75 0 0 0-.8 .3v-.3zM73.1 255.5v3.2h.6v-1.3l.3 .2 .7 1.1h.7l-.9-1.4a.94 .94 0 0 0 .7-1 .94 .94 0 0 0-.9-.8zM73.7 256a.51 .51 0 0 1 .7 .1 .51 .51 0 0 1-.1 .8h-.6zM75.9 256.6a1.19 1.19 0 0 0-.1 1.8 1.19 1.19 0 0 0 1.7-.1 1.19 1.19 0 0 0 0-1.6 1.19 1.19 0 0 0-1.6-.1zM76.5 256.8h.2a.99 .99 0 0 1 0 1.5 1.06 1.06 0 0 1-.2-1.5zM78.1 256.6l.3 .5a.51 .51 0 0 1 .5-.3 .51 .51 0 0 1 .4 .4v.1a.88 .88 0 0 0-1.1 .3 .88 .88 0 0 0 .2 1.1 .9 .9 0 0 0 1.1-.1l.3 .3 .4-.4-.2-.3v-1.1a.87 .87 0 0 0-.5-.8 .87 .87 0 0 0-1 .1zM78.9 257.8l.4-.1v.5l-.1 .1h-.3l-.2-.1zM81.9 255.3v1.1a1.2 1.2 0 0 0-1.4 .6 1.2 1.2 0 0 0 .2 1.5l.5 .3 .8-.2v.1h.6l-.1-3.3zM81.4 256.9l.5 .1-.1 1.2a.46 .46 0 0 1-.5 0 .46 .46 0 0 1-.2-.6zM83.3 256.5a.79 .79 0 0 0-.2 1 .79 .79 0 0 0 1 .3 .33 .33 0 0 1 0 .5 .33 .33 0 0 1-.5 0l-.5-.2-.2 .4a1.15 1.15 0 0 0 1.2 .3 1.15 1.15 0 0 0 .8-1 1.49 1.49 0 0 0-1.2-.7 .4 .4 0 0 1 .3-.4 .4 .4 0 0 1 .4 .1l.2 .1 .2-.4a1.47 1.47 0 0 0-1.5 0z" fill-rule="evenodd"/>
</g>
<text font-size="7.1" fill="#1f1a17" x="116.3" y="246.6">INSTRUCTION SIGN</text>
<text font-size="6.3" fill="#1f1a17" x="176.8" y="274.6">TC1037</text>
<g font-size="4.9" fill="#1f1a17">
<text x="102.2" y="253.5">“WHEELED RECREATIONAL DEVICES AND</text>
<text x="115.5" y="259.5">WHEELED TOYS PROHIBITED”</text>
</g>
<g font-size="4.2" fill="#1f1a17">
<text x="15.9" y="267">Traffic &amp; Road Use Management Division</text>
<text x="96.9" y="267.2">APPROVED AS OFFICIAL TRAFFIC SIGN</text>
<text x="29.4" y="272.6">Traffic Engineering Section</text>
<text x="174.6" y="285.8">A</text>
<text x="180.8" y="285.8">B</text>
</g>
<g font-size="3.9" fill="#1f1a17">
<text x="108.4" y="21.1">a</text>
<text x="84.3" y="27.9">b</text>
<text x="146.4" y="28.5">r</text>
<text x="67.7" y="62.3">a</text>
<text x="73.9" y="86">b</text>
<text x="68.8" y="113.1" transform="rotate(43 68.8 113.1)">f</text>
<text x="57.6" y="115.1" transform="rotate(23 57.6 115.1)">45°</text>
<text x="77.6" y="128.1" transform="rotate(43 77.6 128.1)">e</text>
<text x="89.3" y="137.3">g</text>
<text x="25.8" y="154.9">r</text>
<text x="89.3" y="157.8">g</text>
<text x="35.3" y="172">r</text>
<text x="38" y="182.6">c</text>
<text x="57.9" y="182.6">d</text>
<text x="25.6" y="203.4">Colour Legend</text>
<text x="111.4" y="207.1">a</text>
<text x="119.3" y="207.1">b</text>
<text x="128.4" y="207.2">c</text>
<text x="139.2" y="207.2">d</text>
<text x="148" y="207.2">e</text>
<text x="155.4" y="207.2">f</text>
<text x="163.6" y="207.2">g</text>
<text x="172.8" y="207.1">r</text>
<text x="181" y="206.8">r</text>
<text x="190.7" y="206.8">r</text>
<text x="30.4" y="212.3">Black</text>
<text x="89.8" y="212.9">TC1037A</text>
<text x="109.1" y="212.9">450</text>
<text x="119.3" y="212.9">5</text>
<text x="125.9" y="212.9">170</text>
<text x="136.9" y="212.9">230</text>
<text x="146.7" y="212.9">19</text>
<text x="153.7" y="212.9">38</text>
<text x="161.3" y="212.9">205</text>
<text x="171.2" y="212.9">45</text>
<text x="178.9" y="212.9">220</text>
<text x="188.5" y="212.9">183</text>
<text x="30.4" y="221.4">Retroreflective red</text>
<text x="89.8" y="218.7">TC1037B</text>
<text x="109.1" y="218.7">600</text>
<text x="119.3" y="218.7">6</text>
<text x="125.9" y="218.7">227</text>
<text x="136.9" y="218.7">306</text>
<text x="146.7" y="218.7">25</text>
<text x="153.7" y="218.7">50</text>
<text x="161.3" y="218.7">273</text>
<text x="171.2" y="218.7">60</text>
<text x="178.9" y="218.7">293</text>
<text x="188.5" y="218.7">244</text>
<text x="89.8" y="224.5">TC1037C</text>
<text x="109.1" y="224.4">750</text>
<text x="119.3" y="224.4">7</text>
<text x="125.9" y="224.5">284</text>
<text x="136.9" y="224.5">382</text>
<text x="146.7" y="224.5">31</text>
<text x="153.7" y="224.5">62</text>
<text x="161.3" y="224.5">341</text>
<text x="171.2" y="224.4">75</text>
<text x="178.9" y="224.5">366</text>
<text x="188.5" y="224.5">305</text>
<text x="30.4" y="229.9">Retroreflective white</text>
</g>
<g font-size="3.5" fill="#1f1a17">
<text x="16.7" y="280.7">Designed</text>
<text x="42.7" y="280.7">Checked</text>
<text x="69.7" y="280.7">Scale</text>
<text x="98.5" y="281.4">PRINCIPAL ENGINEER</text>
<text x="156.7" y="281.2">Date</text>
<text x="156.7" y="276.2">2/3/99</text>
<text x="16.9" y="284.9">RH 3/99</text>
<text x="43.3" y="284.9">JD 3/99</text>
<text x="69.7" y="285.2">Not to Scale</text>
<text x="98.5" y="285.1">(Traffic Engineering)</text>
</g>
<g font-size="1.9" fill="#1f1a17">
<text x="27.2" y="155.7">2</text>
<text x="36.6" y="172.8">1</text>
<text x="182.4" y="207.5">1</text>
<text x="192.1" y="207.5">2</text>
</g>
</svg>
